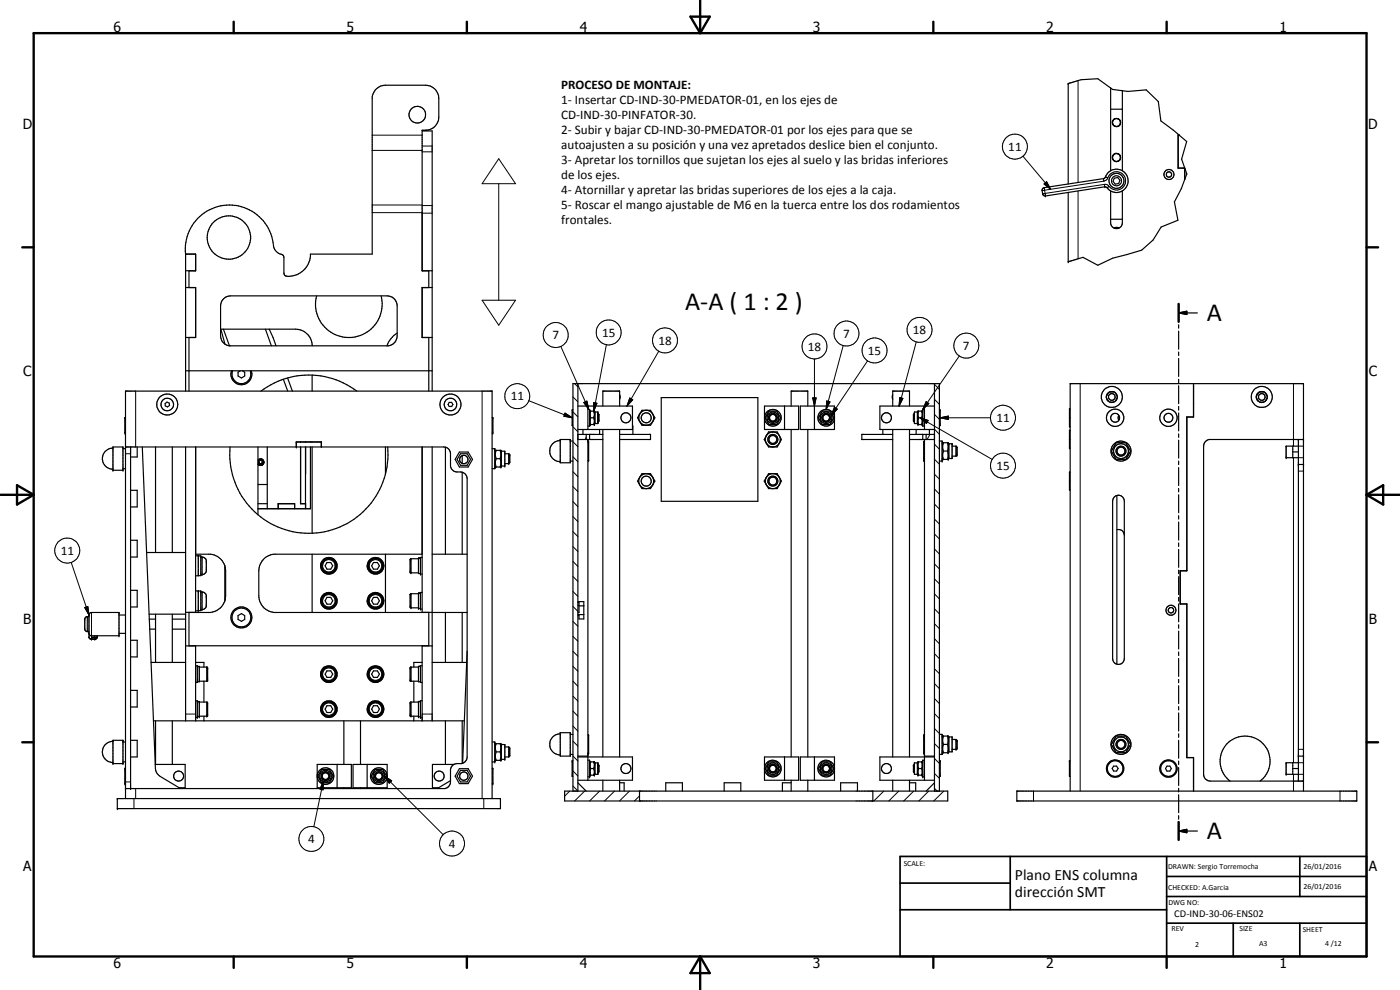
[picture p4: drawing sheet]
<svg xmlns="http://www.w3.org/2000/svg" width="420mm" height="297mm" viewBox="0 0 420 297" stroke-linecap="round" stroke-linejoin="round" font-family="sans-serif">
<g fill="none" stroke="#000" stroke-width=".35">
<path d="M126.7 39.3h3v78M128 39.1l-1.3 .1M333.3 26.4l.6 .4 4.6 .6 5.5-.4 3.6 3.5 .8 5.8 3.8 2.8 3.9 3.4-1.5 5.3 1.6 4.4-.7 1.6M333.3 26.4l-3.8-2.8-5 .3-3.9 1.2v30.1M333.3 26.4v24.8M333.3 32.8h3.5M333.9 36.5a1.18 1.18 0 0 0 .4 1.2 1.18 1.18 0 0 0 1.3 .1M334.2 35.9l-.3 .5M334.3 35.8a1.21 1.21 0 0 1 1.8 .2 1.21 1.21 0 0 1-.3 1.7M334.4 35.7a1.23 1.23 0 0 0-.3 1.8 1.23 1.23 0 0 0 1.7 .2M334.5 35.7a1.22 1.22 0 0 1 1.6 .4 1.22 1.22 0 0 1-.2 1.6M335.9 37.7l-.3 .1"/>
<path d="M336.8 27.2v24M313 56.5l18.5-3.1a3.5 3.5 0 0 1 4.7-2.5 3.5 3.5 0 0 1 1.9 5 3.5 3.5 0 0 1-5.2 1.1l-.8-.8-.6-.2-17.9 2.8-.6-.5-.3-1.3zM333.3 57.3v9.9a1.78 1.78 0 0 0 1.9 1.4 1.78 1.78 0 0 0 1.6-1.8v-9.5M333.9 47.6l.3 .5 .4 .3M333.9 47.7l.5 .6M334 46.6l-.1 1.1M334.3 46.4l-.2 .2M334.4 46.2a1.23 1.23 0 0 1 1.8 .7M334.4 53.5l1-.2 .7 .8-.4 1-1 .1-.7-.8zM334.6 48.4h.8M335.7 48.3l-.6 .2-.5-.1M335.7 46.3a1.2 1.2 0 0 0-1.4 0 1.2 1.2 0 0 0-.4 1.3"/>
<path d="M335.9 46.3l.3 .4v.7l-.5 .9M336.2 47v.8l-.6 .5M355.1 50.4v.1M355.5 53.8l-1 2.8-2 4 1 5.5-5 2-2.4 3.9-3.5 3.1-8.7 2.4-4.4 2.1-4.5-2.4-4.4 1.3v-20.8M355.5 50.5h-1.9v-10h.3h-.3v9.9h1.9v3.4M55.7 76.2a13.3 13.3 0 0 1 12.3-14.7 13.3 13.3 0 0 1 14.2 12.9 4.2 4.2 0 0 0 2.8 2.2l.2 .7v4.8a1.17 1.17 0 0 0 1.5 .8 6.6 6.6 0 0 0 6.5-6.7h18.5v-47.1a4.1 4.1 0 0 1 4-3.5h12a4 4 0 0 1 4 4v5.5a4.1 4.1 0 0 1-5 4v42.2l3-.1M55.7 76.2h3v5h-3M55.7 76.2v41.1M333.3 65.8h3.5M334.6 68.3l-.2 .2M334.6 68.4l-.2 .1M334.8 68.2h.5"/>
<path d="M334.8 68.2l-.2 .1M334.8 68.3h.5M335.3 68.2l.4 .3M335.3 68.3l.4 .2M55.7 86.3h3v15h-3M56.7 81.3v5M66.2 98.8h22.5a5 5 0 0 1 5 5M66.3 98.8l1.2 4.5M67 98.8l1.9 5M67.1 89.7l.9-.7 1.2-.2h47a3 3 0 0 1 3 3v9a3 3 0 0 1-2.6 3h-47.8a3 3 0 0 1-2.6-3v-9l.3-1.2zM79.7 98.8l1.7 5M80.8 98.8l2 5"/>
<path d="M95 88.8a10 10 0 0 0 9.7 12.5 10 10 0 0 0 9.7-12.5M119.2 99.9l-1.9 1.7-1.2 2.2M128.7 81.3v5M129.7 86.3h-3v15h3M353.7 93.9l2.5-.5v1zM353.7 91.2v5.4M353.7 97.5v1M353.7 99.4v5.4M353.7 93.9h5.7M55.7 111.3h74M56.7 101.3v16M69.5 111.3a3.2 3.2 0 0 0 2.9 4.1 3.2 3.2 0 0 0 3-4.1"/>
<path d="M69.8 111.3a2.84 2.84 0 0 0 2.6 3.8 2.84 2.84 0 0 0 2.7-3.8M72.2 111.3l-.8 .4v1.1l1.1 .6 .9-.6v-1.1l-.7-.4M78.3 117.3a23.9 23.9 0 0 1 28.8 0M85 113.8l1.3 3.5M86.3 113.4l1.4 3.9M93.7 112.5v4.8M128.7 101.3v16M173.4 115.1v122.3M186 118.4v1.4M198.4 119.3h29v31.1h-29zM267.9 118.4v1.4M280.4 115.1v122.3"/>
<path d="M332 119.3l.7 1.1M332.8 117.7l-.8 1.3M332.9 117.6h1.5M334.6 117.8l.7 1.2M335.3 119.3l-.6 1.1M353.7 105.6v1.1M353.7 107.6v5.3M353.7 113.8v1.1M353.7 115.7v5.4M358.2 115.1v10h-2M377 119.3l.7 1.1M377.8 117.7l-.8 1.3"/>
<path d="M377.9 117.6h1.5M379.6 117.8l.7 1.2M380.3 119.3l-.6 1.1M33.9 134.1h3v7h-3zM33.9 134.5a3.2 3.2 0 0 0-3.2 3.1 3.2 3.2 0 0 0 3.2 3.2M36.9 134.6h.8M37.7 134.1h95.5a2 2 0 0 1 2 2v3.9l.7 1.1a3.1 3.1 0 0 0 2.6 .5l1.2 .7 .5 1.3v83.5l-.5 1.3-.8 .6M37.7 125.3h-.2v4.7h.2M39.2 134.1v102.5M41.2 134.1v3h-2M42.7 134.1l4 96.8 .4 1.2 .6 .6 6.5 3.9M46.7 134.1v31.7"/>
<path d="M49.6 121.1l.5-.5 .7 .3 .1 .8-.6 .4-.7-.3zM51.7 134.1v31.7M55.7 134.1v82.2M58.7 134.1v49.7M69 134.1a23.8 23.8 0 0 0 23.7 25.9 23.8 23.8 0 0 0 23.7-25.9M77.4 138a1.01 1.01 0 0 1 1.3-.2 1.01 1.01 0 0 1 .4 1.3M77.4 138.4a.8 .8 0 0 1 1.2-.4 .8 .8 0 0 1 0 1.3 .8 .8 0 0 1-1.2-.4M77.4 134.1v20.4M77.7 138.4l.4-.3 .5 .2 .1 .6M77.7 138.4l.1 .6M77.8 139l.5 .2M78.1 139.7l-.7-.4 .9 .4"/>
<path d="M78.3 139.2h.1M78.7 138.9l-.4 .3M78.8 139.5l-.5 .1M78.8 139.4l-.5 .3M79.1 139.1l-.2 .2M79.1 139.1l-.3 .4M79.2 138.6l-.1 .5M80.2 134.1v18.5M88.9 134.1v-1.5h7.6v1.5M88.9 132.6h7.6M90.2 134.1v17h1.5v1.5M90.2 132.6h.1"/>
<path d="M91.7 132.6h.1M91.7 134.1v18.5M91.7 134.1v8.1M93.2 134.1v18.6h-15.8M93.2 132.6h.1M93.7 132.6h.1M93.7 134.1v25.9M96.4 132.6v1.5M115.7 134.1v8.1M126.7 134.1v49.7M129.7 134.1v82.2M133.7 134.2v32.1"/>
<path d="M134.8 120.7h.7l.4 .7-.4 .6h-.7l-.3-.6zM137.9 135.6h2.6l1.3 2.2-1.3 2.3h-2.6l-1.3-2.3zM138.2 136.1h2l1 1.7-1 1.8h-2l-1-1.8zM138.7 136.7v2.3M147.7 125.3h.2v4.7h-.2M147.7 134.6h.8v6h-.8M148.5 139.8l.2 .3h1.6l.2-.3M148.5 135.4l.2-.3h1.6l.2 .3M148.9 135.1l-.2 1 .2 1.5M148.9 137.6l-.2 1 .2 1.5M148.9 137.6h1.2M150.1 135.1l.2 1-.2 1.5"/>
<path d="M150.1 137.6l.2 1-.2 1.5M150.5 135.4h1v4.4h-1M150.5 135.4v4.4M151.5 136.1h1.2M151.5 139.1h1.2M152.7 136.1l.3 .3v2.4l-.3 .3M152.7 136.1v3M168.1 131.9h3v7h-3zM168.1 132.2a3.2 3.2 0 0 0-3.1 3.2 3.2 3.2 0 0 0 3.1 3.1M171.1 138.3h.8M171.1 132.3h.8M171.9 123h-.2v4.7h.2"/>
<path d="M173.4 131.9h7.5M173.4 130.3h7.5M173.4 121.8h16.4v7.1h-16.4M175 128.9v1.4M175.9 130.3v1.6M176.4 131.9v95h-3M176.4 122.9h.5v4.9h-.5M176.4 121.8v7.1M176.4 132.5h.2v5.7h-.2M176.9 130.3v1.6M176.9 127.1l.2 .3h1.3l.2-.3M176.9 123.6l.2-.2h1.3l.2 .2"/>
<path d="M177.3 125.3h.9M177.3 125.3l-.2 .6 .2 1.5M177.3 123.4l-.2 .5 .2 1.4M178.2 123.4l.2 .7-.2 1.2M178.2 125.3l.2 .8-.2 1.3M178.6 123.6h.8v3.5h-.8M178.6 123.6v3.5M179.4 126.6h.1M179.4 124.1h.1M179.5 124.1l.2 .2v2.1l-.2 .2M179.9 128.9v1.4M180.9 121.8v-4.5h5.1v4.5"/>
<path d="M180.9 128.9v98.2M186 130.3h9.2v1.6h-9.2M186 128.9v98.2M189.8 127.8l.1 2.5M192.6 123.1h2.6l1.3 2.2-1.3 2.3h-2.6l-.6-1.1-.7-1.2zM193.8 123.1a2.25 2.25 0 0 0-2.1 2.2 2.25 2.25 0 0 0 2.1 2.3M194.2 123.1a2.26 2.26 0 0 1 2 2.2 2.26 2.26 0 0 1-2 2.3M229.4 121.8h10.3v7.1h-10.3zM230.7 129.6h2.5l1.3 2.3-1.3 2.2h-2.5l-1.3-2.2zM230.7 125l.1 .8M230.7 125.5l.2 .5M230.7 125v.2"/>
<path d="M230.8 123.4h2.3l.9 1.4a.73 .73 0 0 1-.2 1.3l-.7 1.3h-2.3l-.5-.8a1.5 1.5 0 0 1-.1-2.3zM231.4 124.2l.9-.1 .8 .7M231.4 124.2l-.6 .6M231.5 124.2l-.8 .8M231.7 134.1a2.27 2.27 0 0 1-1.8-3.3 2.27 2.27 0 0 1 3.8-.4 2.27 2.27 0 0 1-1 3.6l-.7 .1M232.2 124.1l.8 .7 .1 1.1M233.1 125.9a1.23 1.23 0 0 1-2.1 .3M233.1 125.8a1.24 1.24 0 0 1-1 .8 1.24 1.24 0 0 1-1.2-.6M233.2 125.1l-.1 .7M235.4 121.8v7.1M237.4 121.8v-4.5h5v4.5M237.4 128.9v98.2"/>
<path d="M240.2 121.8h10.2v7.1h-10.2zM242.4 128.9v98.2M244.4 121.8v7.1M246.7 125.5l.2 .5M246.7 125v.2M246.8 123.4h2.3l.9 1.4a.73 .73 0 0 1-.2 1.3l-.7 1.3h-2.3l-.5-.8a1.59 1.59 0 0 1 0-2.5zM246.9 126l.2 .3M247.1 126.3l.2 .1M247.4 124.2l-.6 .6M247.5 124.2l-.5 .3a1.05 1.05 0 0 0-.2 1.3M247.5 126.5h.8M247.7 124.1l1 .3"/>
<path d="M247.7 124.1l-.3 .1M248.2 124.1l.5 .3M248.7 124.4l.4 .4M248.9 124.5l.3 1.1M249.1 125.9a1.23 1.23 0 0 1-2.1 .3M249.1 125.8l-.3 .5-.5 .2M249.2 125.6l-.1 .2M249.2 125.1v.5M250.4 125.1a2.5 2.5 0 0 0-3.8-1.9 2.5 2.5 0 0 0 0 4.3 2.5 2.5 0 0 0 3.8-2M265 128.9v1.4M267.9 121.8v-4.5h5.1v4.5M267.9 130.3h-9.3v1.6h9.3"/>
<path d="M267.9 128.9v98.2M273 131.9h7.4M273 130.3h7.4M273 128.9v98.2M274.4 126.6h.1M274.4 124.1h.1M274.4 124.1v2.5M274.4 124.1l-.3 .2v2.1l.3 .2M274.9 128.9v1.4M275.3 123.6h-.9v3.5h.9M275.3 123.6v3.5M275.3 127.1l.2 .3h1.3l.1-.3"/>
<path d="M275.3 123.6l.2-.2h1.3l.1 .2M275.7 125.3h.9M275.7 125.3l-.2 .8 .2 1.3M275.7 123.4l-.2 .7 .2 1.2M276.6 123.4l.2 .5-.2 1.4M276.6 125.3l.2 .6-.2 1.5M276.9 130.3v1.6M277.4 131.9v95h3M277.4 122.9h-.5v4.9h.5M277.4 121.8v7.1M277.4 132.5h-.2v5.7h.2M277.9 130.3v1.6"/>
<path d="M278.9 128.9v1.4M280.4 121.8h-16.3v7.1h16.3M281.9 132.3h.8v6h-.8M281.9 123h.2v4.7h-.2M282.7 137.6l.2 .2h1.7l.2-.2M282.7 133.1l.2-.3h1.7l.2 .3M283.1 135.3h1.3M283.1 132.8l-.2 1 .2 1.5M283.1 135.3l-.2 1 .2 1.5M284.4 132.8l.2 1-.2 1.5M284.4 135.3l.2 1-.2 1.5M284.8 133.1h.9v4.5h-.9"/>
<path d="M284.8 133.1v4.5M285.7 133.9h1.2M285.7 136.9h1.2M286.9 133.9v3M286.9 133.9l.3 .3v2.3l-.3 .4M321 131.9h.2M321 125.3h.2M321.2 122.8l-.2-.2v5.5l.2-.2M321.2 129.3l-.2-.2v5.5l.2-.2M333 120.6h1.3M335 132.8h2.9l1 1.9a.76 .76 0 0 1 0 1.3l-1 1.8h-2.9l-1.5-2.5zM335.7 124.6a1.33 1.33 0 0 0-1.9-.2 1.33 1.33 0 0 0 0 1.9 1.33 1.33 0 0 0 1.9-.2"/>
<path d="M335.7 124.6a1.14 1.14 0 0 1 0 1.5M335.8 124.6l-.2 .7 .2 .8M353.7 122v1.1M353.7 123.9v5.4M353.7 130.2v1M353.7 132.1v5.4M353.7 138.3v1.1M358.2 125.1h-2v46.2h-2v9.9M358.2 121.1h.1M378 120.6h1.3M388 133.9v3.4M388 135.6h1.7"/>
<path d="M389.7 131.9v102.5M389.7 139.4h1.5M389.7 133.9h-3.7v3.4h3.7M391.2 131.9h-28.3a2.07 2.07 0 0 0-1.7 2v98.4a2 2 0 0 0 2 2.1h28M36.9 140.6h.8M39.2 147.1h2v5h-2M77.4 151.1h2.8M77.4 152.6h15.8M77.4 145.4h2.8M83.5 152.6v-1.5h4.9v1.5M138.7 141.7v24.6M192.6 142.1h2.6l1.3 2.3-1.3 2.2h-2.6l-1.3-2.2z"/>
<path d="M193.7 142.1a2.26 2.26 0 0 0-2 2.3 2.26 2.26 0 0 0 2 2.2M194 142.1a2.25 2.25 0 0 1 2.2 2.3 2.25 2.25 0 0 1-2.2 2.2M230.7 142.1h2.5l1.3 2.3-1.3 2.2h-2.5l-1.3-2.2zM231.7 142.1a2.26 2.26 0 0 0-2 2.3 2.26 2.26 0 0 0 2 2.2M232 142.1a2.25 2.25 0 0 1 2.2 2.3 2.25 2.25 0 0 1-2.2 2.2M321 144.4h.2M321.2 141.8l-.2-.2v5.5l.2-.2M335.2 148.7a1.72 1.72 0 0 1 2.2 1.7v47.2a1.74 1.74 0 0 1-2.2 1.7M335.2 148.7l-1 .7-.3 1v47.2l.5 1.2 .8 .5M335.2 148.7v50.6M335.2 158.9a1.74 1.74 0 0 1 2.2 1.7M353.7 140.3v5.4"/>
<path d="M353.7 146.6v1M353.7 148.5v5.3M353.7 154.7v1M353.7 156.6v5.5M39.2 177.1h2v5h-2M39.2 162.1h2v5h-2M44 165.8h11.7M58.7 177.3h.8v6h-.8M58.7 166.8h1.6v5.9h-.8M58.7 166.3h4.5a5.1 5.1 0 0 1 4.3 3.4M59.5 166.8v6h-.8M59.5 177.3h.8v5.9h-.8"/>
<path d="M60.3 177.6a1.36 1.36 0 0 1 1.6 1.1l-.1 3.4-.6 .7-.9 .1M60.3 167.1l1.1 .3 .5 .8-.1 3.4-.6 .7-.9 .1M67.5 169.7l.2 1.5v7.6l-.2 1.5M67.5 169.7v10.6M93.7 166.3v17.5M98.1 168.8h1.2l.6 1-.6 1h-1.2l-.5-1zM98.1 179.2h1.2l.6 1.1-.6 1h-1.2l-.5-1zM100.8 170.2h.2M100.8 170h.2M101 170a2.3 2.3 0 0 0-3.1-2.4 2.3 2.3 0 0 0-.7 3.9 2.3 2.3 0 0 0 3.8-1.3M101 170v.2M112.1 168.8h1.2l.6 1-.6 1h-1.2l-.6-1z"/>
<path d="M112.1 179.2h1.2l.6 1.1-.6 1h-1.2l-.6-1zM114.8 170.2h.2M114.8 170h.2M115 170a2.29 2.29 0 0 0-3.2-2.3 2.29 2.29 0 0 0-.7 3.8 2.29 2.29 0 0 0 3.7-.9l.2-.4M115 170v.2M115.7 166.3v17.5M125.6 167.5h.6h-.6v4.6h.6M125.6 167.6h-2.3l-.2 .2v3.9l2.5 .2M125.6 178.1h-2.3l-.2 .2v3.9l2.5 .2M125.9 178h-.3M126.2 178h-.6v4.5h.6M126.7 166.3h-44.5a5 5 0 0 0-4.5 4.9v7.6a5.1 5.1 0 0 0 4.5 5h58"/>
<path d="M126.7 177.8h-.5v5h.5M126.7 167.3h-.5v5h.5M129.7 166.3h10.5M353.7 162.9v1.1M353.7 164.8v5.4M353.7 171.1v1M353.7 173v5.4M353.7 179.2v1.1M356.2 171.2h-2.1v10h2.1v46.1h2M26.7 190.2l.6 .6h8.4v-7h-8.2l-.6 .2-.2 .3v7l.6 .5h1.1l.6-.2 .2-.5M26.7 185l-.9 .1-.4 .7 .1 3.2 .5 .5h.7M28.5 190.8l-.1 .2"/>
<path d="M29.2 191l-.5 .4h-1M29.2 190.8v.2M29.2 190.8v.3M35.7 184.5h2M35.7 190h2M39.2 192.1h2v5h-2M44.7 184.3h11M44.8 185.8h1.9M44.9 188.8h1.8M45.3 198.8h10.4M46.7 184.3v14.5M51.7 184.3v14.5"/>
<path d="M51.7 185.8h4M51.7 188.8h4M55.7 193.8h3M56.7 183.8v10h72v-10M58.7 199.8h.5v5h-.5M58.7 193.8v22.5M58.7 198.8h2.5v1.4M59.2 199.9h.6v4.7h-.6M67.5 180.3a5.1 5.1 0 0 1-4.3 3.5l-7.5-.1M71.4 184.7l1.1-.6 .9 .6v1.1l-.9 .6-1.1-.6zM100.8 180.7h.2M100.8 180.5h.2"/>
<path d="M101 180.5a2.29 2.29 0 0 0-3-2.5 2.29 2.29 0 0 0-.8 3.9 2.29 2.29 0 0 0 3.8-1.2M101 180.5v.2M114.8 180.7h.2M114.8 180.5h.2M115 180.5a2.29 2.29 0 0 0-3.1-2.3 2.29 2.29 0 0 0-.8 3.8 2.29 2.29 0 0 0 3.7-.9l.2-.4M115 180.5v.2M125.6 199.9v4.7h.6M125.6 199.9h.6l-.6 .1M125.9 199.9l-.3 .1M126.7 199.8h-.5v5h.5M126.7 193.8v22.5M126.7 193.8h3"/>
<path d="M126.7 198.8h-2.5v1.4M129.7 198.8h10.3M133.7 183.8v15M138.7 183.8v15M140.2 195.4l-1.4 33.6M173.4 180.5h1.8v5.2h-1.4v-1h-.4M173.4 181.6h.4M173.4 180.8h.4v3h-.4M173.4 184.4h1.8M173.8 181.8h1.4M353.7 181.2v5.4M353.7 187.5v1"/>
<path d="M353.7 189.4v5.3M353.7 195.6v1.1M353.7 197.6v5.3M39.2 207.1h2v5h-2M46 216.3h93.3M46.7 216.3v13.1M51.7 216.3v13.1M58.7 210.3h.5v5h-.5M59.2 210.5h.6v4.6h-.6M59.8 200.2h2.3l.2 .2-.1 3.9-2.4 .1M59.8 210.7h2.3l.2 .1M61.2 204.4v6.3"/>
<path d="M61.2 214.9v1.4M62.3 210.8v.1M62.3 210.9v3.9l-2.5 .1M98.1 201.3h1.2l.6 1-.6 .9h-1.2l-.5-.9zM98.1 211.8h1.2l.6 1-.6 1h-1.2l-.5-1zM100.8 213.2h.2M100.8 213h.2M100.8 202.7h.2M100.8 202.5h.2M101 213v.2M101 213a2.31 2.31 0 0 0-3.2-2.4 2.31 2.31 0 0 0-.6 3.9 2.31 2.31 0 0 0 3.8-1.3M101 202.5a2.3 2.3 0 0 0-3.1-2.4 2.3 2.3 0 0 0-.7 3.9 2.3 2.3 0 0 0 3.8-1.3"/>
<path d="M101 202.5v.2M103.2 216.3v13.1M108.2 216.3v13.1M112.1 201.3h1.2l.6 1-.6 .9h-1.2l-.6-.9zM112.1 211.8h1.2l.6 1-.6 1h-1.2l-.6-1zM114.8 213.2h.2M114.8 202.7h.2M114.8 213h.2M114.8 202.5h.2M115 213a2.29 2.29 0 0 0-3.2-2.3 2.29 2.29 0 0 0-.7 3.8 2.29 2.29 0 0 0 3.7-.9l.2-.4M115 202.5a2.28 2.28 0 0 0-3.1-2.3 2.28 2.28 0 0 0-.8 3.7 2.28 2.28 0 0 0 3.7-.8l.2-.4M115 202.5v.2"/>
<path d="M115 213v.2M124.2 204.4v6.3M124.2 214.9v1.4M125.6 200.2l-2.5 .1v4l2.5 .1M125.6 210.7h-2.3l-.2 .1v4l2.5 .1M125.9 210.5h-.3M126.2 210.5h-.6v4.6h.6M126.7 210.3h-.5v5h.5M133.7 216.3v13.1M138.7 216.3v12.7M168.1 219.8h3v7.1h-3zM353.7 203.8v1.1"/>
<path d="M353.7 205.7v5.4M353.7 212v1M353.7 213.9v5.4M33.9 222.1h3v7h-3zM33.9 222.4a3.2 3.2 0 0 0-3.2 3.2 3.2 3.2 0 0 0 3.2 3.2M35.2 239.6h115v3h-115zM36.9 222.6h.8M36.9 228.6h.8M37.7 239.6v-122.3h110v122.3M37.7 230.5h-.2v4.7h.2M39.2 222.1h2v5h-2M46.6 229.4h9v6.9h-1.8"/>
<path d="M95.2 229.4h10.2v6.9h-10.2zM95.2 232.5a2.52 2.52 0 0 1 3.9-1.7 2.52 2.52 0 0 1 0 4.2 2.52 2.52 0 0 1-3.9-1.7M96.5 233v.3M96.6 233.3l.5 .6M96.6 230.9h2.2l.9 1.4a1.22 1.22 0 0 1-.3 1.5l-.6 1.1h-2.2l-.9-1.5a1.32 1.32 0 0 1 .4-1.8zM97 231.8l-.5 .9M97.2 234l.9 .1M97.4 231.6l-.2 .1M97.7 231.6l.5 .1M98 234.1h-.3M98.3 231.8l.5 .5M98.5 233.8l-.5 .3"/>
<path d="M98.5 233.8l-.4 .3M98.7 233.6l-.2 .2M98.8 233.3l-.1 .3M98.9 233.1a1.25 1.25 0 0 0-1-1.5 1.25 1.25 0 0 0-1.5 1.1 1.25 1.25 0 0 0 1.2 1.4M98.9 233.1l-.2 .5M98.9 232.6v.5M101.2 229.4v6.9M103.2 236.3v.3M105.9 229.4h10.3v6.9h-10.3zM108.2 236.3v.3M110.2 229.4v6.9M112.6 233.3l.5 .6"/>
<path d="M112.6 230.9h2.2l.5 .7a1.42 1.42 0 0 1 .1 2.2l-.6 1.1h-2.2l-.9-1.5a1.32 1.32 0 0 1 .4-1.8zM113 231.8l-.5 .7v.8M113.2 231.7h1M113.2 234l.9 .1M114 234.1h-.3M114.3 231.8l.5 .5M114.3 233.9l-.2 .2M114.7 233.6l-.7 .5M114.7 233.6l-.2 .2M114.8 233.3l-.1 .3M114.9 233.1a1.25 1.25 0 0 0-1-1.5 1.25 1.25 0 0 0-1.4 1.1 1.25 1.25 0 0 0 1.1 1.4M114.9 233.1l-.1 .3"/>
<path d="M114.9 232.6v.5M116.2 232.7a2.49 2.49 0 0 0-3.8-2 2.49 2.49 0 0 0 0 4.3 2.49 2.49 0 0 0 3.8-2M135.2 234.2l-4 2.4M136.2 229.4h-6.4v6.9h1.8M137.9 230.6h2.6l1.3 2.3-1.3 2.2h-2.6l-1.3-2.2zM138.2 231.1h2l1 1.8-1 1.7h-2l-1-1.7zM138.2 232l-.1 .2M138.9 229l-1.7 .1a2.07 2.07 0 0 0-2 1.7v3.8a2.07 2.07 0 0 1-1.6 2h-95.9M147.7 230.5h.2v4.7h-.2M147.7 222.6h.8v6h-.8M148.5 227.8l.2 .3h1.6l.2-.3M148.5 223.4l.2-.3h1.6l.2 .3"/>
<path d="M148.9 225.6l-.2 1 .2 1.5M148.9 223.1l-.2 1 .2 1.5M148.9 225.6h1.2M150.1 223.1l.2 1-.2 1.5M150.1 225.6l.2 1-.2 1.5M150.5 223.4h1v4.4h-1M150.5 223.4v4.4M151.5 224.1h1.2M151.5 227.1h1.2M152.7 224.1v3M152.7 224.1l.3 .3v2.4l-.3 .3M168.1 220.2a3.2 3.2 0 0 0-3.1 3.2 3.2 3.2 0 0 0 3.1 3.1"/>
<path d="M169.4 237.4h115v2.9h-115zM171.1 220.3h.8M171.1 226.4h.8M171.9 237.4v-122.3h110v122.3M171.9 228.3h-.2v4.7h.2M173.4 227.1h16.4v7h-16.4M173.4 234.9l2.5 2.5M176.4 228.1h.5v5h-.5M176.4 227.1v7M176.4 220.5h.2v5.7h-.2M176.9 228.9l.2-.3h1.3l.2 .3M176.9 232.3l.2 .3h1.3l.2-.3"/>
<path d="M177.3 230.6h.9M177.3 228.6l-.2 .5 .2 1.5M177.3 230.6l-.2 .5 .2 1.5M178.2 228.6l.2 .8-.2 1.2M178.2 230.6l.2 .8-.2 1.2M178.6 228.9h.8v3.4h-.8M178.6 228.9v3.4M179.4 229.4h.1M179.4 231.9h.1M179.5 229.4l.2 .2v2l-.2 .3M180.9 234.1v3.3M186 234.9h1.3v2.5"/>
<path d="M186 234.1v3.3M191.9 237.4v2.9M199.8 237.4v-2.5h5v2.5M217.3 237.4v-2.5h5v2.5M229.4 227.1h10.3v7h-10.3zM230.7 230.8l.3 .6M230.7 230.2v.3M230.8 228.6h2.3l.9 1.5a.76 .76 0 0 1-.2 1.3l-.7 1.2h-2.3l-.9-1.5a1.15 1.15 0 0 1 .3-1.5zM230.9 230l-.2 .8M231.1 231.5l.5 .3M231.2 229.6l-.3 .4M231.7 229.4l.8 .1"/>
<path d="M231.7 229.4l-.9 .6M231.7 229.4h-.2M232 229.4l.5 .1M232.5 229.5l.6 .6M232.5 229.5l.2 .2M232.9 229.8l.3 .8M233.1 230.3l.1 .2M233.2 230.5a1.26 1.26 0 0 1-1.1 1.3 1.26 1.26 0 0 1-1.4-1M233.2 230.6a1.25 1.25 0 0 1-1.5 1.2M235.4 227.1v7M237.4 234.9h-2.6v2.5M237.4 234.1v3.3"/>
<path d="M240.2 227.1h10.2v7h-10.2zM242.4 234.1v3.3M244.4 227.1v7M246.7 230.8l.1 .3M246.8 228.6h2.3l.9 1.5a.76 .76 0 0 1-.2 1.3l-.7 1.2h-2.3l-.9-1.5a1.15 1.15 0 0 1 .3-1.5zM246.8 230a1.26 1.26 0 0 1 1.4-.6 1.26 1.26 0 0 1 1 1.2M246.8 230l-.1 .8M246.9 230l-.2 .5M246.9 231.3l.1 .1M247.1 231.5l.5 .3M247.7 229.4l-.8 .6M248 229.4l.7 .3"/>
<path d="M248.9 229.8l.3 .7M249.2 230.5l-.4 1-1 .3M249.2 230.6a1.25 1.25 0 0 1-1.2 1.3 1.25 1.25 0 0 1-1.3-1.1M250.4 230.4a2.5 2.5 0 0 0-3.8-1.9 2.5 2.5 0 0 0 0 4.2 2.5 2.5 0 0 0 3.8-1.9M252.3 237.4v-2.5h5v2.5M261.9 237.4v2.9M267.9 234.1v3.3M273 234.9h1.8v2.5M273 234.1v3.3M274.4 229.4h.1M274.4 229.4v2.5M274.4 229.4l-.3 .2v2l.3 .3"/>
<path d="M274.4 231.9h.1M275.3 228.9l.2-.3h1.3l.1 .3M275.3 228.9h-.9v3.4h.9M275.3 228.9v3.4M275.3 232.3l.2 .3h1.3l.1-.3M275.7 230.6h.9M275.7 228.6l-.2 .8 .2 1.2M275.7 230.6l-.2 .8 .2 1.2M276.6 228.6l.2 .5-.2 1.5M276.6 230.6l.2 .5-.2 1.5M277.4 228.1h-.5v5h.5M277.4 227.1v7"/>
<path d="M277.4 220.5h-.2v5.7h.2M280.4 227.1h-16.3v7h16.3M280.4 234.9l-2.5 2.5M281.9 228.3h.2v4.7h-.2M281.9 220.3h.8v6.1h-.8M282.7 225.6l.2 .2h1.7l.2-.2M282.7 221.1l.2-.2h1.7l.2 .2M283.1 223.4h1.3M283.1 223.4l-.2 .9 .2 1.5M283.1 220.9l-.2 .9 .2 1.6M284.4 220.9l.2 .9-.2 1.6M284.4 223.4l.2 .9-.2 1.5"/>
<path d="M284.8 221.1h.9v4.5h-.9M284.8 221.1v4.5M285.7 221.9h1.2M285.7 224.8h1.2M286.9 221.9v2.9M286.9 221.9l.3 .3v2.3l-.3 .3M305.2 237.4h102v2.9h-102zM321.2 237.4v-122.3h70v122.3M321.2 228.3h-.2v4.7h.2M334.2 229.9h.9l.5 .7-.5 .8h-.9l-.4-.8zM335 220.9h2.9l1 1.8a.97 .97 0 0 1-.2 1.6l-.8 1.5h-2.9l-1.1-1.8a.79 .79 0 0 1 0-1.3zM350.2 229.9h.9l.4 .7-.4 .8h-.9l-.4-.8z"/>
<path d="M353.7 220.2v1M353.7 222.1v5.4M353.7 228.3v1.1M353.7 230.3v5.4M353.7 236.5v1.1M353.7 238.5v5.3M356.2 227.3h2v10.1M369.2 234.4a7.5 7.5 0 0 1-1.1-11.1 7.5 7.5 0 0 1 11.1 0 7.5 7.5 0 0 1-1 11.1M388 228.9v3.4M388 230.6h1.7M389.7 226.9h1.5M389.7 228.9h-3.7v3.4h3.7"/>
<path d="M353.7 249.3l2.5-.5v1.1zM353.7 244.7v1.1M353.7 246.6v5.4M353.7 249.3h5.7"/>
<circle cx="125.2" cy="34.4" r="2.51"/>
<circle cx="335.1" cy="54.3" r="2.25"/>
<circle cx="350.8" cy="52.4" r="1.52"/>
<circle cx="350.8" cy="52.4" r=".82"/>
<circle cx="68.7" cy="71.3" r="6.5"/>
<circle cx="333.7" cy="119.1" r="1"/>
<circle cx="333.7" cy="119.1" r="1.65"/>
<circle cx="333.7" cy="119.1" r="3.1"/>
<circle cx="378.7" cy="119.1" r="1.02"/>
<circle cx="378.7" cy="119.1" r="3.2"/>
<circle cx="378.7" cy="119.1" r="1.65"/>
<circle cx="50.2" cy="121.4" r="3.2"/>
<circle cx="50.2" cy="121.3" r="1.88"/>
<circle cx="135.2" cy="121.4" r="1.87"/>
<circle cx="135.2" cy="121.4" r="3.2"/>
<circle cx="139.2" cy="137.9" r="1.27"/>
<circle cx="187.8" cy="125.3" r="1.51"/>
<circle cx="193.9" cy="125.4" r="1.51"/>
<circle cx="231.9" cy="125.3" r="1.74"/>
<circle cx="231.9" cy="131.8" r="1.51"/>
<circle cx="231.9" cy="131.8" r="1.19"/>
<circle cx="231.9" cy="125.3" r="2.5"/>
<circle cx="232" cy="125.3" r="1"/>
<circle cx="247.9" cy="125.3" r="1.74"/>
<circle cx="248" cy="125.4" r="1.01"/>
<circle cx="266" cy="125.3" r="1.5"/>
<circle cx="334.7" cy="125.4" r="2.6"/>
<circle cx="336.4" cy="135.3" r="1.51"/>
<circle cx="336.4" cy="135.4" r="2.24"/>
<circle cx="336.4" cy="135.3" r="3"/>
<circle cx="336.4" cy="135.4" r="1.2"/>
<circle cx="350.6" cy="125.3" r="1.32"/>
<circle cx="350.7" cy="125.4" r="2.6"/>
<circle cx="193.9" cy="144.3" r="1.5"/>
<circle cx="231.9" cy="144.4" r="1.2"/>
<circle cx="231.9" cy="144.3" r="1.5"/>
<circle cx="98.7" cy="169.8" r="2.12"/>
<circle cx="98.7" cy="169.8" r="2.51"/>
<circle cx="112.7" cy="169.8" r="2.5"/>
<circle cx="112.7" cy="169.8" r="2.12"/>
<circle cx="72.4" cy="185.3" r="3.1"/>
<circle cx="72.5" cy="185.3" r="2.84"/>
<circle cx="98.7" cy="180.3" r="2.12"/>
<circle cx="98.7" cy="180.3" r="2.51"/>
<circle cx="112.7" cy="180.3" r="2.5"/>
<circle cx="112.7" cy="180.3" r="2.13"/>
<circle cx="351.4" cy="183.1" r="1.5"/>
<circle cx="351.4" cy="183.1" r=".81"/>
<circle cx="98.7" cy="202.3" r="2.12"/>
<circle cx="98.7" cy="212.8" r="2.11"/>
<circle cx="98.7" cy="202.3" r="2.52"/>
<circle cx="98.7" cy="212.8" r="2.51"/>
<circle cx="112.7" cy="212.8" r="2.5"/>
<circle cx="112.7" cy="202.3" r="2.51"/>
<circle cx="112.7" cy="212.8" r="2.14"/>
<circle cx="112.7" cy="202.3" r="2.13"/>
<circle cx="53.6" cy="232.8" r="1.49"/>
<circle cx="97.7" cy="232.9" r="1.01"/>
<circle cx="97.7" cy="232.9" r="1.72"/>
<circle cx="113.7" cy="232.9" r="1.72"/>
<circle cx="113.7" cy="232.9" r="1.01"/>
<circle cx="131.8" cy="232.8" r="1.5"/>
<circle cx="139.2" cy="232.9" r="1.25"/>
<circle cx="187.8" cy="230.6" r="1.51"/>
<circle cx="231.9" cy="230.6" r="1"/>
<circle cx="231.9" cy="230.6" r="1.72"/>
<circle cx="231.9" cy="230.6" r="2.5"/>
<circle cx="247.9" cy="230.6" r="1.72"/>
<circle cx="247.9" cy="230.6" r=".98"/>
<circle cx="266" cy="230.6" r="1.5"/>
<circle cx="334.7" cy="230.6" r="2.36"/>
<circle cx="334.7" cy="230.6" r="2.61"/>
<circle cx="336.4" cy="223.4" r="2.23"/>
<circle cx="336.4" cy="223.3" r="3"/>
<circle cx="336.4" cy="223.3" r="1.51"/>
<circle cx="336.4" cy="223.3" r="1.2"/>
<circle cx="350.7" cy="230.6" r="2.59"/>
<circle cx="350.7" cy="230.6" r="2.36"/>
</g>
<g fill="none" stroke="#000" stroke-width=".3">
<path d="M323.5 24.2v30.6M111.7 40.6h15M111.7 45.1h15M126.7 45.6h3M126.7 43.8h3M149.7 47.6l5 7.5h-10zM149.7 55.1v35M307 46.9l8.3 9.9M313.3 55.2l.8-.7 1.2 2.3zM313.4 56.3l.1 .8M313.5 57.1l-.8 .1M313.5 57.1l.1 .9"/>
<path d="M313.6 58l.2 .8M313.6 58l-.7 .2M313.8 58.8h.1M323.5 57.3v20.3M331.2 53.6l.1 .8M331.3 54.4l-17.8 2.7M331.4 55.3l.9 .1 .6 .5M331.4 55.3l.1 .7M331.4 55.3l-17.8 2.7M331.5 56h.1M331.8 53.1h.1M331.8 53.1l.7 .2"/>
<path d="M332.3 56.3h.1M332.5 53.3l-.5 .7-.7 .4M332.5 53.3a2.77 2.77 0 0 1 4-1.4 2.77 2.77 0 0 1 .6 4.2 2.77 2.77 0 0 1-4.2-.2M332.9 55.9l-.6 .4M111.7 61.5h15M111.7 63.8h15M126.7 64h3M126.7 61.7h3M144.7 90.1h10l-5 7.5zM40.7 117.3v16.8M144.7 117.3v122.3M168.3 103.9l8.4 19"/>
<path d="M171.9 119.1l1.5 1.5M172.5 115.1l.9 1M182 103.4l-3.8 20M189 119.4l.9 .5-1.7 1.9zM197.7 105.4l-9.5 16.4M243.9 119.4h1l-.5 2.4zM244.4 107.7v14.1M253.1 103.7l-5.2 19.2M260.4 108.2l-10.9 16.4M270 119.3l1 .2-1.2 2.3zM275 102.6l-5.2 19.2M280.4 119.8l1.5 1.5"/>
<path d="M280.4 115.3l1.5 1.5M287.9 106.8l-11 16.1M324.2 115.1v122.3M358.2 116.6h.1M388.2 115.1v18.8M37.7 136.1h1.5M158.7 120.2l13 5.1M169.6 124l2.1 1.3-2.5-.4zM171.9 137l1.5 1.6M171.9 132.5l1.5 1.5M171.9 128.1l1.5 1.4M171.9 123.6l1.5 1.5"/>
<path d="M175.2 120.8l.9-.4 .6 2.5zM175.9 131.2l-.3 .7M178.2 120.8l.9 .2-.9 2.4zM248.1 120.3l1 .3-1.2 2.3zM250.4 122.2l.9 .6-1.8 1.8zM276.1 125.3l2.4 .9-.5 .8zM276.1 125.3l21.7 12.5M277.9 120.5l.9 .6-1.9 1.8zM279.1 130.3l-.9 1.6M280.4 137.8l1.5 1.5M280.4 133.3l1.5 1.5M280.4 128.8l1.5 1.5"/>
<path d="M280.4 124.3l1.5 1.5M282.1 125.3l2.5-.5v1.1zM282.1 125.3h15.2M388.2 137.3v91.6M389.7 137.3h1.5M389.7 133.9h1.5M171.9 159.5l1.5 1.5M171.9 155l1.5 1.5M171.9 150.5l1.5 1.5M171.9 146l1.5 1.5M171.9 141.5l1.5 1.5M280.4 155.7l1.5 1.5"/>
<path d="M280.4 151.3l1.5 1.4M280.4 146.7l1.5 1.6M280.4 142.3l1.5 1.5M389.7 141.4h1.5M21.4 168.7l5.3 15.8M60.7 172.4h.1M60.7 167.1v5.3M60.7 177.6v5.3M123.3 171.9h.1M123.3 167.6v4.3M123.3 178.1v4.3M171.9 177.5l1.5 1.4"/>
<path d="M171.9 173l1.5 1.5M171.9 168.4l1.5 1.6M171.9 164l1.5 1.5M280.4 178.2l1.5 1.5M280.4 173.7l1.5 1.5M280.4 169.2l1.5 1.5M280.4 164.7l1.5 1.5M280.4 160.2l1.5 1.5M25.4 182.3l1-.3 .3 2.5zM26.2 185h.1M26.2 185v4.5M26.7 191.1l.2 .5 .6 .2"/>
<path d="M27.5 191.8h.1M27.5 190.8h.1M27.5 183.8v8M27.5 191.8h.9M28 190.8l-.3 .6 .7-.4M28.4 191.8h.1M28.4 191.4v.4M28.8 190.8l-.1 .6M29.2 191.1l-.2 .5-.6 .2M60.7 182.9h.1M123.3 182.4h.1M171.9 199.9l1.5 1.5"/>
<path d="M171.9 195.4l1.5 1.5M171.9 190.9l1.5 1.5M171.9 186.4l1.5 1.5M171.9 181.9l1.5 1.5M280.4 196.1l1.5 1.6M280.4 191.6l1.5 1.6M280.4 187.2l1.5 1.4M280.4 182.7l1.5 1.5M55.7 214.2h3M62 214.9h.1M62 200.2h.1M62 200.2v4.2"/>
<path d="M62 210.7v4.2M123.3 214.9h.1M123.3 200.2h.1M123.3 200.2v4.2M123.3 210.7v4.2M126.7 214.2h3M171.9 217.8l1.5 1.6M171.9 213.4l1.5 1.5M171.9 208.9l1.5 1.5M171.9 204.4l1.5 1.5M280.4 218.6l1.5 1.5M280.4 214.1l1.5 1.5"/>
<path d="M280.4 209.6l1.5 1.5M280.4 205.1l1.5 1.5M280.4 200.7l1.5 1.4M37.7 234.6h1.5M40.2 239.6v3M40.7 236.6v3M97 234.4v2.6l-1-.2zM97 234.4l-2.8 13.7M115.4 232.9l2.1 1.4-.7 .7zM115.4 232.9l17.6 17.5M145.2 239.6v3M171 237.4l-1.6 1.5"/>
<path d="M171.9 235.8l1.5 1.5M171.9 231.3l1.5 1.5M171.9 226.8l1.5 1.5M171.9 222.4l1.5 1.5M175.5 237.4l-3 2.9M179.9 237.4l-3 2.9M184.4 237.4l-3 2.9M188.9 237.4l-3 2.9M191.9 238.8l-1.5 1.5M265.2 237.4l-3 2.9M269.7 237.4l-3 2.9M274.2 237.4l-3 2.9"/>
<path d="M278.7 237.4l-3 2.9M280.4 236.6l.9 .8M280.4 232.1l1.5 1.5M280.4 227.6l1.5 1.5M280.4 223.1l1.5 1.5M283.2 237.4l-3 2.9M310.2 237.4v2.9M388.2 232.3v5.1M389.7 232.3h1.5M389.7 228.9h1.5M389.7 224.8h1.5M402.2 237.4v2.9"/>
<circle cx="304.6" cy="44" r="3.8"/>
<circle cx="335.1" cy="54.2" r="1.52"/>
<circle cx="182.7" cy="99.7" r="3.7"/>
<circle cx="276" cy="99" r="3.8"/>
<circle cx="155.2" cy="118.9" r="3.7"/>
<circle cx="166.8" cy="100.5" r="3.8"/>
<circle cx="199.6" cy="102.1" r="3.7"/>
<circle cx="244.4" cy="103.9" r="3.7"/>
<circle cx="254" cy="100.1" r="3.7"/>
<circle cx="262.5" cy="105.1" r="3.8"/>
<circle cx="290" cy="103.7" r="3.7"/>
<circle cx="301" cy="125.3" r="3.7"/>
<circle cx="301" cy="139.7" r="3.8"/>
<circle cx="20.2" cy="165.2" r="3.7"/>
<circle cx="98.7" cy="169.8" r="1.88"/>
<circle cx="112.7" cy="169.7" r="1.88"/>
<circle cx="98.7" cy="180.3" r="1.87"/>
<circle cx="112.7" cy="180.3" r="1.89"/>
<circle cx="98.7" cy="212.8" r="1.89"/>
<circle cx="98.7" cy="202.3" r="1.9"/>
<circle cx="112.7" cy="212.8" r="1.88"/>
<circle cx="112.7" cy="202.3" r="1.89"/>
<circle cx="93.5" cy="251.7" r="3.8"/>
<circle cx="135.7" cy="253.1" r="3.8"/>
</g>
<g fill="#000">
<circle cx="320.6" cy="25.1" r=".18"/>
<circle cx="320.6" cy="78.5" r=".18"/>
<circle cx="37.5" cy="125.3" r=".18"/>
<circle cx="37.5" cy="130" r=".18"/>
<circle cx="77.8" cy="139" r=".18"/>
<circle cx="88.9" cy="134.1" r=".18"/>
<circle cx="88.9" cy="132.6" r=".18"/>
<circle cx="147.9" cy="125.3" r=".18"/>
<circle cx="147.9" cy="130" r=".18"/>
<circle cx="148.7" cy="135.1" r=".18"/>
<circle cx="150.3" cy="135.1" r=".18"/>
<circle cx="150.5" cy="139.8" r=".18"/>
<circle cx="151.5" cy="139.8" r=".18"/>
<circle cx="152.7" cy="139.1" r=".18"/>
<circle cx="152.7" cy="136.1" r=".18"/>
<circle cx="153" cy="136.4" r=".18"/>
<circle cx="168.1" cy="131.9" r=".18"/>
<circle cx="171.1" cy="131.9" r=".18"/>
<circle cx="176.4" cy="131.9" r=".18"/>
<circle cx="176.6" cy="138.2" r=".18"/>
<circle cx="176.9" cy="122.9" r=".18"/>
<circle cx="177.1" cy="123.4" r=".18"/>
<circle cx="177.1" cy="127.4" r=".18"/>
<circle cx="178.4" cy="127.4" r=".18"/>
<circle cx="178.4" cy="123.4" r=".18"/>
<circle cx="179.5" cy="124.1" r=".18"/>
<circle cx="274.4" cy="124.1" r=".18"/>
<circle cx="275.5" cy="127.4" r=".18"/>
<circle cx="275.5" cy="123.4" r=".18"/>
<circle cx="276.8" cy="127.4" r=".18"/>
<circle cx="276.8" cy="123.4" r=".18"/>
<circle cx="276.9" cy="122.9" r=".18"/>
<circle cx="277.2" cy="138.2" r=".18"/>
<circle cx="277.4" cy="131.9" r=".18"/>
<circle cx="282.7" cy="138.3" r=".18"/>
<circle cx="282.9" cy="132.8" r=".18"/>
<circle cx="282.9" cy="137.8" r=".18"/>
<circle cx="284.6" cy="137.8" r=".18"/>
<circle cx="284.6" cy="132.8" r=".18"/>
<circle cx="284.8" cy="133.1" r=".18"/>
<circle cx="285.7" cy="133.1" r=".18"/>
<circle cx="287.2" cy="136.5" r=".18"/>
<circle cx="386" cy="137.3" r=".18"/>
<circle cx="389.7" cy="139.4" r=".18"/>
<circle cx="389.7" cy="131.9" r=".18"/>
<circle cx="391.2" cy="139.4" r=".18"/>
<circle cx="391.2" cy="131.9" r=".18"/>
<circle cx="33.9" cy="141.1" r=".18"/>
<circle cx="36.9" cy="141.1" r=".18"/>
<circle cx="148.7" cy="140.1" r=".18"/>
<circle cx="150.3" cy="140.1" r=".18"/>
<circle cx="59.5" cy="177.3" r=".18"/>
<circle cx="60.3" cy="177.3" r=".18"/>
<circle cx="61.9" cy="178.9" r=".18"/>
<circle cx="123.1" cy="171.6" r=".18"/>
<circle cx="125.6" cy="167.5" r=".18"/>
<circle cx="125.6" cy="178" r=".18"/>
<circle cx="126.2" cy="172.3" r=".18"/>
<circle cx="26.7" cy="184.5" r=".18"/>
<circle cx="35.7" cy="190.8" r=".18"/>
<circle cx="59.5" cy="183.3" r=".18"/>
<circle cx="61.9" cy="181.6" r=".18"/>
<circle cx="125.6" cy="182.5" r=".18"/>
<circle cx="126.2" cy="182.8" r=".18"/>
<circle cx="59.2" cy="215.3" r=".18"/>
<circle cx="59.8" cy="210.5" r=".18"/>
<circle cx="59.8" cy="215.1" r=".18"/>
<circle cx="62.3" cy="204.1" r=".18"/>
<circle cx="62.3" cy="200.4" r=".18"/>
<circle cx="62.3" cy="214.6" r=".18"/>
<circle cx="123.1" cy="200.4" r=".18"/>
<circle cx="123.1" cy="204.1" r=".18"/>
<circle cx="123.1" cy="214.6" r=".18"/>
<circle cx="125.6" cy="210.5" r=".18"/>
<circle cx="125.6" cy="215.1" r=".18"/>
<circle cx="126.2" cy="215.3" r=".18"/>
<circle cx="33.9" cy="229.1" r=".18"/>
<circle cx="33.9" cy="222.1" r=".18"/>
<circle cx="35.2" cy="239.6" r=".18"/>
<circle cx="36.9" cy="229.1" r=".18"/>
<circle cx="36.9" cy="222.1" r=".18"/>
<circle cx="37.5" cy="235.2" r=".18"/>
<circle cx="37.7" cy="236.6" r=".18"/>
<circle cx="39.2" cy="236.6" r=".18"/>
<circle cx="147.9" cy="235.2" r=".18"/>
<circle cx="148.5" cy="228.6" r=".18"/>
<circle cx="148.5" cy="222.6" r=".18"/>
<circle cx="148.7" cy="223.1" r=".18"/>
<circle cx="148.7" cy="228.1" r=".18"/>
<circle cx="150.3" cy="223.1" r=".18"/>
<circle cx="150.3" cy="228.1" r=".18"/>
<circle cx="150.5" cy="227.8" r=".18"/>
<circle cx="151.5" cy="227.8" r=".18"/>
<circle cx="171.7" cy="228.3" r=".18"/>
<circle cx="176.9" cy="233.1" r=".18"/>
<circle cx="177.1" cy="228.6" r=".18"/>
<circle cx="177.1" cy="232.6" r=".18"/>
<circle cx="178.4" cy="228.6" r=".18"/>
<circle cx="178.4" cy="232.6" r=".18"/>
<circle cx="178.6" cy="228.9" r=".18"/>
<circle cx="179.4" cy="228.9" r=".18"/>
<circle cx="179.5" cy="229.4" r=".18"/>
<circle cx="179.7" cy="229.6" r=".18"/>
<circle cx="274.1" cy="229.6" r=".18"/>
<circle cx="274.4" cy="229.4" r=".18"/>
<circle cx="274.4" cy="228.9" r=".18"/>
<circle cx="275.3" cy="228.9" r=".18"/>
<circle cx="275.5" cy="228.6" r=".18"/>
<circle cx="275.5" cy="232.6" r=".18"/>
<circle cx="276.8" cy="228.6" r=".18"/>
<circle cx="276.8" cy="232.6" r=".18"/>
<circle cx="276.9" cy="233.1" r=".18"/>
<circle cx="282.1" cy="228.3" r=".18"/>
<circle cx="282.9" cy="220.9" r=".18"/>
<circle cx="282.9" cy="225.8" r=".18"/>
<circle cx="284.6" cy="225.8" r=".18"/>
<circle cx="284.6" cy="220.9" r=".18"/>
<circle cx="286.9" cy="224.8" r=".18"/>
<circle cx="286.9" cy="221.9" r=".18"/>
<circle cx="287.2" cy="224.5" r=".18"/>
<circle cx="287.2" cy="222.2" r=".18"/>
<circle cx="321" cy="228.3" r=".18"/>
<circle cx="386" cy="232.3" r=".18"/>
<circle cx="389.7" cy="226.9" r=".18"/>
<circle cx="391.2" cy="226.9" r=".18"/>
<circle cx="35.2" cy="242.6" r=".18"/>
</g>
<g fill="none" stroke="#000" stroke-width=".71">
<path d="M10.1 9.9h400v277.1h-400zM70.1 6.5v3.4M140.1 6.5v3.4M207.2 5h5.8l-2.9 4.9zM210.1 0v9.9M280.1 6.5v3.4M350.1 6.5v3.4M6.7 74.2h3.4M410.1 74.2h3.5M353.7 91.2v5.4M.1 148.5h10M5.1 145.6l5 2.9-5 2.9z"/>
<path d="M410.1 148.5h10M410.1 148.5l5-2.9v5.8zM6.7 222.7h3.4M410.1 222.7h3.5M353.7 246.6v5.4M70.1 287v3.4M140.1 287v3.4M210.1 287v10M210.1 287l2.9 5h-5.8zM280.1 287v3.4M350.1 287v3.4"/>
</g>
<path d="M270.1 257h140v30h-140zM303.2 257v16M350.1 257v30M390.1 257v12M270.1 265h33.1M270.1 273h80M350.1 277h60M350.1 269h60M350.1 263h60M370.1 277v10M390.1 277v10" fill="none" stroke="#000" stroke-width=".51"/>
<g fill="#000">
<path d="M313.3 55.2l.8-.7 1.2 2.3zM353.7 93.9l2.5-.5v1zM189 119.4l.9 .5-1.7 1.9zM243.9 119.4h1l-.5 2.4zM270 119.3l1 .2-1.2 2.3zM169.6 124l2.1 1.3-2.5-.4zM175.2 120.8l.9-.4 .6 2.5zM178.2 120.8l.9 .2-.9 2.4zM248.1 120.3l1 .3-1.2 2.3zM250.4 122.2l.9 .6-1.8 1.8zM277.9 120.5l.9 .6-1.9 1.8zM276.1 125.3l2.4 .9-.5 .8z"/>
<path d="M282.1 125.3l2.5-.5v1.1zM25.4 182.3l1-.3 .3 2.5zM97 234.4v2.6l-1-.2zM115.4 232.9l2.1 1.4-.7 .7zM353.7 249.3l2.5-.5v1.1z"/>
</g>
<g font-size="7.9">
<text x="205.6" y="92.9">A-A ( 1 : 2 )</text>
<text x="362.2" y="96.4">A</text>
<text x="362.2" y="251.8">A</text>
</g>
<g font-size="4.7">
<text x="304.6" y="263.9">Plano ENS columna</text>
<text x="304.6" y="269.3">dirección SMT</text>
</g>
<g font-size="4.2">
<text x="34" y="9.6">6</text>
<text x="104" y="9.6">5</text>
<text x="174" y="9.6">4</text>
<text x="244" y="9.6">3</text>
<text x="314" y="9.6">2</text>
<text x="384" y="9.6">1</text>
<text x="6.8" y="38.7">D</text>
<text x="410.6" y="38.7">D</text>
<text x="7" y="112.9">C</text>
<text x="410.8" y="112.9">C</text>
<text x="7" y="187.1">B</text>
<text x="410.8" y="187.1">B</text>
<text x="7" y="261.4">A</text>
<text x="410.8" y="261.4">A</text>
<text x="34" y="290.4">6</text>
<text x="104" y="290.4">5</text>
<text x="174" y="290.4">4</text>
<text x="244" y="290.4">3</text>
<text x="314" y="290.4">2</text>
<text x="384" y="290.4">1</text>
</g>
<g font-size="3.9">
<text x="168.4" y="26.8">PROCESO DE MONTAJE:</text>
<text x="168.4" y="31.3">1- Insertar CD-IND-30-PMEDATOR-01, en los ejes de</text>
<text x="168.4" y="35.8">CD-IND-30-PINFATOR-30.</text>
<text x="168.4" y="40.3">2- Subir y bajar CD-IND-30-PMEDATOR-01 por los ejes para que se</text>
<text x="168.4" y="44.7">autoajusten a su posición y una vez apretados deslice bien el conjunto.</text>
<text x="302.6" y="45.3">11</text>
<text x="168.4" y="49.2">3- Apretar los tornillos que sujetan los ejes al suelo y las bridas inferiores</text>
<text x="168.4" y="53.8">de los ejes.</text>
<text x="168.4" y="58.3">4- Atornillar y apretar las bridas superiores de los ejes a la caja.</text>
<text x="168.4" y="62.7">5- Roscar el mango ajustable de M6 en la tuerca entre los dos rodamientos</text>
<text x="168.4" y="67.3">frontales.</text>
<text x="165.8" y="101.8">7</text>
<text x="180.7" y="101">15</text>
<text x="253.1" y="101.3">7</text>
<text x="274" y="100.2">18</text>
<text x="197.6" y="103.4">18</text>
<text x="242.4" y="105.2">18</text>
<text x="260.5" y="106.4">15</text>
<text x="289" y="105">7</text>
<text x="153.3" y="120.1">11</text>
<text x="299" y="126.7">11</text>
<text x="299" y="141">15</text>
<text x="18.2" y="166.5">11</text>
<text x="92.5" y="253">4</text>
<text x="134.7" y="254.4">4</text>
</g>
<text font-size="3.1" x="352.4" y="275.2">CD-IND-30-06-ENS02</text>
<g font-size="2.4">
<text x="271.2" y="259.7">SCALE:</text>
<text x="350.6" y="260.8">DRAWN: Sergio Torremocha</text>
<text x="391.2" y="260.6">26/01/2016</text>
<text x="350.6" y="267">CHECKED: A.Garcia</text>
<text x="391.2" y="266.7">26/01/2016</text>
<text x="350.6" y="271.4">DWG NO:</text>
<text x="351.6" y="279.3">REV</text>
<text x="372" y="279.4">SIZE</text>
<text x="391" y="279.6">SHEET</text>
<text x="358.7" y="284.1">2</text>
<text x="377.9" y="283.8">A3</text>
<text x="397.7" y="283.8">4 /12</text>
</g>
</svg>
